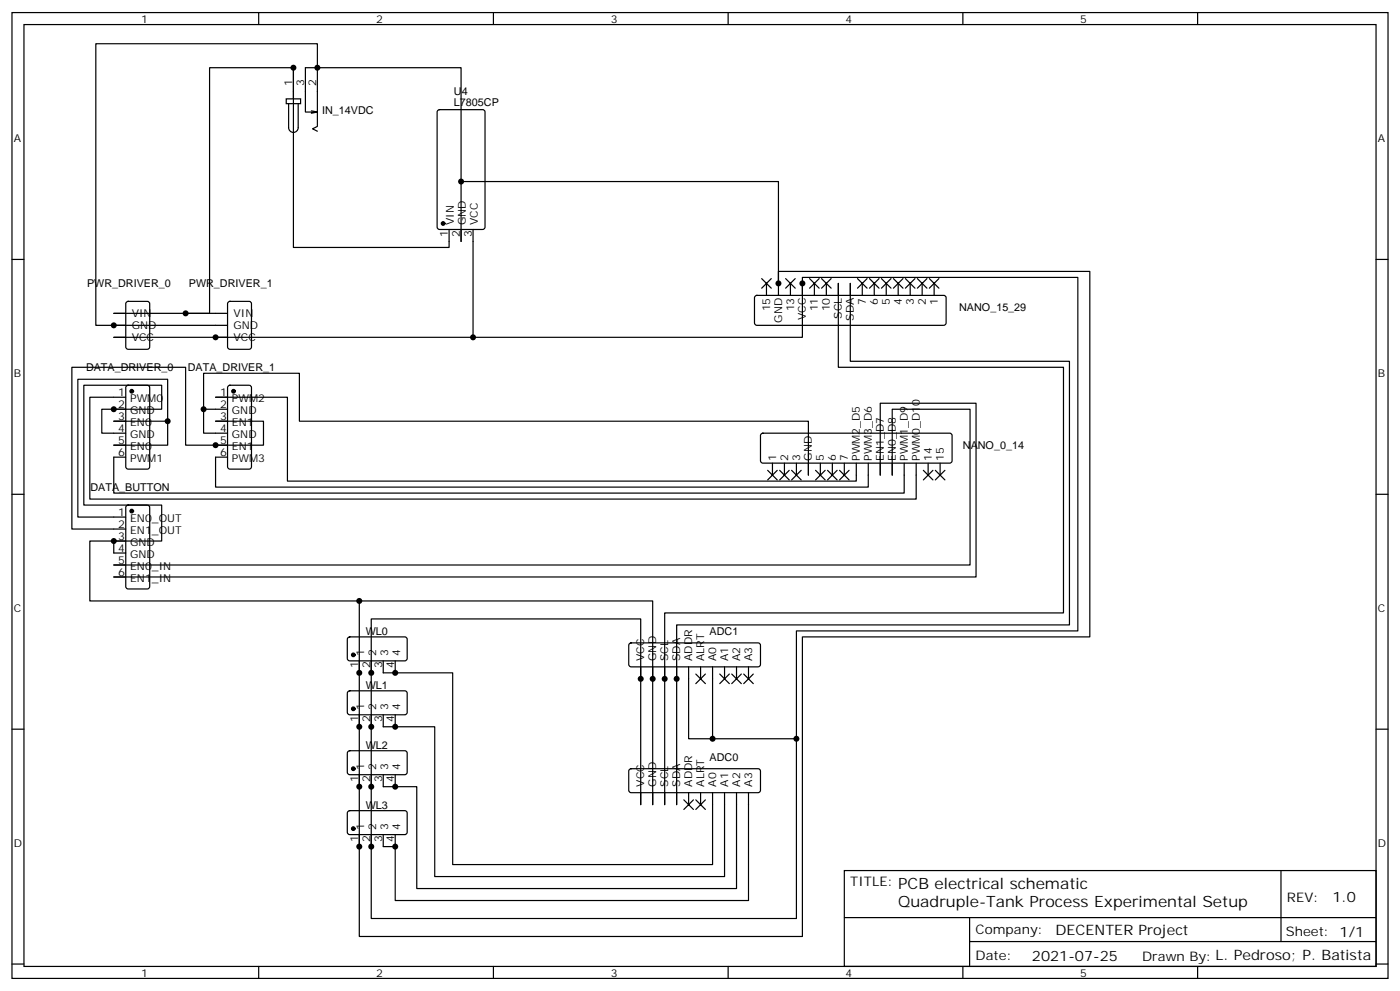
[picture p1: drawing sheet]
<svg xmlns="http://www.w3.org/2000/svg" width="412mm" height="292mm" viewBox="0 0 412 292" stroke-linecap="round" stroke-linejoin="round" font-family="sans-serif">
<g fill="none" stroke="#000" stroke-width=".35">
<path d="M3.5 3.7h405.4v284.3h-405.4zM7.1 7.2h398.2v277.3h-398.2zM76.2 3.7v3.5M86.4 19.9v9.2M145.3 3.7v3.5M214.5 3.7v3.5M283.6 3.7v3.5M352.8 3.7v3.5M84.3 29.1h4.2v1.4h-4.2zM85 30.5v7.1a1.41 1.41 0 0 0 1.4 1.4 1.41 1.41 0 0 0 1.4-1.4v-7.1M91.7 33.3l1.8-.3h-3.5v-13.1h3.5v17.3l-1.4 .7 1.4 .7M91.7 32.6l1.8 .4"/>
<path d="M129 32.5l.5-.2h12.7l.6 .4 .1 34.2-.5 .6-12.9 .1-.7-.5v-34.1zM135.8 53.4h93.5v30v-3.5h91.7v107.6h-84.6v88.2h-130.6v-26.5M3.5 76.4h3.6M132.3 67.6v5.2h-45.9v-52.9h-24.7v72.4h-7M135.8 67.6v3.5v-51.2h-42.3v-7h-65.3v82.9h38.8M139.3 67.6v31.7h-105.8h3.5M405.3 76.4h3.6M33.5 92.3h33.5M33.5 95.8h3.5M37.3 88.9l.4-.2h5.7l.6 .5 .1 12.9-.5 .7h-5.9l-.6-.4-.1-13zM63.5 99.3h3.5M67.3 88.9l.4-.2h5.7l.6 .5 .1 12.9-.5 .7h-5.9l-.6-.4-.1-13z"/>
<path d="M139.3 99.3h97.1v-17.6h81.1v104h-82.9v84.7h-125.2v-88.2h79.3v54.7v-3.5M222.5 87.2l.5-.2h55l.5 .2 .2 .5v7.4l-.2 .5-.5 .2h-55l-.5-.3-.3-.4v-7.4zM224.4 82l2.8 2.8M225.8 83.4v3.6M227.2 82l-2.8 2.8M229.3 83.4v3.6M231.4 82l2.8 2.8M232.8 83.4v3.6M234.2 82l-2.8 2.8M236.4 83.4v3.6M238.5 82l2.8 2.8M239.9 83.4v3.6"/>
<path d="M241.3 82l-2.8 2.8M242 82l2.8 2.8M243.4 83.4v3.6M244.8 82l-2.8 2.8M246.9 87v-3.6v24.7h66.4v72.3h-117.5v56.5v-3.5M250.5 87v-3.6v23h64.5v77.6h-115.7v52.9v-3.5M252.6 82l2.8 2.8M254 83.4v3.6M255.4 82l-2.8 2.8M256.1 82l2.8 2.8M257.5 83.4v3.6M258.9 82l-2.8 2.8"/>
<path d="M259.6 82l2.9 2.8M261.1 83.4v3.6M262.5 82l-2.9 2.8M263.2 82l2.8 2.8M264.6 83.4v3.6M266 82l-2.8 2.8M266.7 82l2.8 2.8M268.1 83.4v3.6M269.5 82l-2.8 2.8M270.2 82l2.8 2.8M271.6 83.4v3.6M273 82l-2.8 2.8"/>
<path d="M273.8 82l2.8 2.8M275.2 83.4v3.6M276.6 82l-2.8 2.8M37 116.9h-10.5v30h243.4v-10.6M37.3 113.6l.4-.2h5.7l.6 .4 .1 23.6-.5 .7h-5.9l-.6-.4-.1-23.6zM67 116.9h-3.5h21.2v24.7h167.5v-5.3M67.3 113.6l.4-.2h5.7l.6 .4 .1 23.6-.5 .7h-5.9l-.6-.4-.1-23.6zM33.5 120.5h14.1v-7.1h-22.9v35.3h22.9v10.6h-14.1v3.5h3.5M33.5 120.5h-3.5v7h7M33.5 120.5h3.5M37 134.6h-3.5v10.6h232.8v-8.9M37 124h-3.5h15.9v-12.3h-26.5v40.5h14.1"/>
<path d="M49.4 124v7.1h-15.9h3.5M60 120.5v-10.6h28.2v14.1h149.9v15.9v-3.6M63.5 131.1h3.5M67 124h-3.5h14.1v7.1h-22.9v-23h-33.5v47.7h15.8M67 134.6h-3.5v8.8h192.3v-7.1M67 120.5h-7v7h7M224.2 127.7l.5-.2h55.1l.5 .2 .2 .5v7.4l-.3 .5-.4 .2h-55.1l-.5-.2-.2-.5v-7.4zM226.1 138.5l2.9 2.8M227.5 136.3v3.6M229 138.5l-2.9 2.8M229.7 138.5l2.8 2.8M231.1 136.3v3.6"/>
<path d="M232.5 138.5l-2.8 2.8M233.2 138.5l2.8 2.8M234.6 136.3v3.6M236 138.5l-2.8 2.8M240.2 138.5l2.9 2.8M241.7 136.3v3.6M243.1 138.5l-2.9 2.8M243.8 138.5l2.8 2.8M245.2 136.3v3.6M246.6 138.5l-2.8 2.8M247.3 138.5l2.8 2.8M248.7 136.3v3.6"/>
<path d="M250.1 138.5l-2.8 2.8M259.3 136.3v3.6v-21.2h28.2v51.2h-254h3.5M262.8 136.3v3.6v-19.4h23v45.8h-252.3h3.5M272 138.5l2.8 2.8M273.4 136.3v3.6M274.8 138.5l-2.8 2.8M275.5 138.5l2.8 2.8M276.9 136.3v3.6M278.3 138.5l-2.8 2.8M3.5 145.5h3.6M37 159.3h-10.5v17.6h79.3M37.3 148.9l.4-.2h5.7l.6 .4 .1 23.6-.5 .6-5.9 .1-.6-.5-.1-23.5z"/>
<path d="M405.3 145.5h3.6M102.5 187.7l.5-.2 16.5 .1 .4 .6v5.9l-.7 .5-16.5-.1-.4-.6v-5.7zM105.8 194.6v3.5M109.4 194.6v3.5M112.9 194.6v3.5h20.4v56.4h76.6v-21.1M116.4 194.6v3.5M185.4 189.5l.5-.2h37.4l.5 .2 .2 .5v5.6l-.2 .5-.5 .2h-37.4l-.5-.2-.2-.5v-5.6zM188.7 196.3v3.5M192.3 196.3v3.5M195.8 196.3v3.5M199.3 196.3v3.5M202.8 196.3v21.2h7.1v-21.2"/>
<path d="M205 198.4l2.8 2.9M206.4 196.3v3.5M207.8 198.4l-2.8 2.9M212 198.4l2.8 2.9M213.4 196.3v3.5M214.8 198.4l-2.8 2.9M215.5 198.4l2.9 2.9M217 196.3v3.5M218.4 198.4l-2.9 2.9M219.1 198.4l2.8 2.9M220.5 196.3v3.5M221.9 198.4l-2.8 2.9"/>
<path d="M3.5 214.7h3.6M102.5 203.6l.5-.2h16.5l.4 .7v5.9l-.7 .4h-16.5l-.4-.7v-5.6zM105.8 210.4v3.6M109.4 210.4v3.6M112.9 210.4v3.6h15.2v44.1h85.3v-24.7M116.4 210.4v3.6M209.9 217.5h24.7M405.3 214.7h3.6M102.5 221.2l.5-.2 16.5 .1 .4 .6v5.9l-.7 .5-16.5-.1-.4-.6v-5.7zM102.5 238.9l.5-.2h16.5l.4 .7v5.9l-.7 .4-16.5-.1-.4-.6v-5.6zM105.8 228.1v3.5M109.4 228.1v3.5"/>
<path d="M112.9 228.1v3.5h9.9v30h94.2v-28.2M116.4 228.1v3.5M185.4 226.5l.5-.2h37.4l.5 .2 .2 .5v5.7l-.2 .5-.5 .2h-37.4l-.5-.3-.2-.4v-5.7zM192.3 233.4v3.5v-60h-86.5v72.3M201.4 235.5l2.9 2.8M202.8 233.4v3.5M204.3 235.5l-2.9 2.8M205 235.5l2.8 2.8M206.4 233.4v3.5M207.8 235.5l-2.8 2.8M220.5 233.4v31.7h-104.1v-15.9h-3.5v-3.5M105.8 245.7v3.5"/>
<path d="M109.4 245.7v3.5M116.4 245.7v3.5M248.7 256.3h156.6v28.2h-156.6zM377.3 256.3v20.9M248.7 270.1h156.5M285.6 277.2h119.6M285.6 270.1v14.2M3.5 283.8h3.6M76.2 284.5v3.5M145.3 284.5v3.5M214.5 284.5v3.5M283.6 284.5v3.5"/>
<path d="M352.8 284.5v3.5M405.3 283.8h3.6"/>
</g>
<g fill="#000" stroke="#000" stroke-width=".35">
<circle cx="130.5" cy="65.8" r=".53"/>
<circle cx="38.8" cy="115.2" r=".53"/>
<circle cx="68.8" cy="115.2" r=".53"/>
<circle cx="38.8" cy="150.5" r=".53"/>
<circle cx="104.1" cy="192.8" r=".53"/>
<circle cx="104.1" cy="208.7" r=".53"/>
<circle cx="104.1" cy="226.3" r=".53"/>
<circle cx="104.1" cy="243.9" r=".53"/>
</g>
<g fill="#000">
<circle cx="86.4" cy="19.9" r=".88"/>
<circle cx="93.5" cy="19.9" r=".88"/>
<circle cx="135.8" cy="53.4" r=".88"/>
<circle cx="33.5" cy="95.8" r=".88"/>
<circle cx="54.7" cy="92.3" r=".88"/>
<circle cx="63.5" cy="99.3" r=".88"/>
<circle cx="139.3" cy="99.3" r=".88"/>
<circle cx="229.3" cy="83.4" r=".88"/>
<circle cx="236.4" cy="83.4" r=".88"/>
<circle cx="33.5" cy="120.5" r=".88"/>
<circle cx="49.4" cy="124" r=".88"/>
<circle cx="60" cy="120.5" r=".88"/>
<circle cx="63.5" cy="131.1" r=".88"/>
<circle cx="33.5" cy="159.3" r=".88"/>
<circle cx="105.8" cy="176.9" r=".88"/>
<circle cx="105.8" cy="198.1" r=".88"/>
<circle cx="109.4" cy="198.1" r=".88"/>
<circle cx="116.4" cy="198.1" r=".88"/>
<circle cx="188.7" cy="199.8" r=".88"/>
<circle cx="192.3" cy="199.8" r=".88"/>
<circle cx="195.8" cy="199.8" r=".88"/>
<circle cx="199.3" cy="199.8" r=".88"/>
<circle cx="105.8" cy="214" r=".88"/>
<circle cx="109.4" cy="214" r=".88"/>
<circle cx="116.4" cy="214" r=".88"/>
<circle cx="209.9" cy="217.5" r=".88"/>
<circle cx="234.6" cy="217.5" r=".88"/>
<circle cx="105.8" cy="231.6" r=".88"/>
<circle cx="109.4" cy="231.6" r=".88"/>
<circle cx="116.4" cy="231.6" r=".88"/>
<circle cx="105.8" cy="249.2" r=".88"/>
<circle cx="109.4" cy="249.2" r=".88"/>
<circle cx="116.4" cy="249.2" r=".88"/>
</g>
<g font-size="4.6">
<text x="264.6" y="261.6">PCB electrical schematic</text>
<text x="264.6" y="266.9">Quadruple-Tank Process Experimental Setup</text>
</g>
<g font-size="4.2">
<text x="392.5" y="265.6">1.0</text>
<text x="310.9" y="275.1">DECENTER Project</text>
<text x="304" y="282.9">2021-07-25</text>
</g>
<g font-size="3.9">
<text x="250.5" y="260.9">TITLE:</text>
<text x="379.1" y="265.6">REV:</text>
<text x="287.4" y="275.1">Company:</text>
<text x="378.7" y="275.7">Sheet: 1/1</text>
<text x="287.4" y="282.8">Date:</text>
<text x="336.4" y="282.8">Drawn By: L. Pedroso; P. Batista</text>
</g>
<g font-size="3.2">
<text x="41.6" y="6.7">1</text>
<text x="110.8" y="6.7">2</text>
<text x="179.9" y="6.7">3</text>
<text x="249.1" y="6.7">4</text>
<text x="318.2" y="6.7">5</text>
<text x="86.1" y="25.2" transform="rotate(-90 86.1 25.2)">1</text>
<text x="89.6" y="25.2" transform="rotate(-90 89.6 25.2)">3</text>
<text x="93.1" y="25.2" transform="rotate(-90 93.1 25.2)">2</text>
<text x="133.7" y="28">U4</text>
<text x="94.9" y="33.5">IN_14VDC</text>
<text x="133.7" y="31.2">L7805CP</text>
<text x="4.1" y="41.8">A</text>
<text x="405.9" y="41.8">A</text>
<text x="131.9" y="69.8" transform="rotate(-90 131.9 69.8)">1</text>
<text x="133.7" y="66.3" transform="rotate(-90 133.7 66.3)">VIN</text>
<text x="135.5" y="69.8" transform="rotate(-90 135.5 69.8)">2</text>
<text x="137.2" y="66.3" transform="rotate(-90 137.2 66.3)">GND</text>
<text x="139" y="69.8" transform="rotate(-90 139 69.8)">3</text>
<text x="140.8" y="66.3" transform="rotate(-90 140.8 66.3)">VCC</text>
<text x="25.6" y="84.5">PWR_DRIVER_0</text>
<text x="55.6" y="84.5">PWR_DRIVER_1</text>
<text x="255.1" y="89.7" transform="rotate(-90 255.1 89.7)">7</text>
<text x="258.6" y="89.7" transform="rotate(-90 258.6 89.7)">6</text>
<text x="262.1" y="89.7" transform="rotate(-90 262.1 89.7)">5</text>
<text x="265.6" y="89.7" transform="rotate(-90 265.6 89.7)">4</text>
<text x="269.2" y="89.7" transform="rotate(-90 269.2 89.7)">3</text>
<text x="272.7" y="89.7" transform="rotate(-90 272.7 89.7)">2</text>
<text x="276.2" y="89.7" transform="rotate(-90 276.2 89.7)">1</text>
<text x="38.8" y="93.3">VIN</text>
<text x="68.8" y="93.3">VIN</text>
<text x="226.8" y="91.7" transform="rotate(-90 226.8 91.7)">15</text>
<text x="230.4" y="94.9" transform="rotate(-90 230.4 94.9)">GND</text>
<text x="233.9" y="91.7" transform="rotate(-90 233.9 91.7)">13</text>
<text x="237.4" y="94.3" transform="rotate(-90 237.4 94.3)">VCC</text>
<text x="240.9" y="91.7" transform="rotate(-90 240.9 91.7)">11</text>
<text x="244.5" y="91.7" transform="rotate(-90 244.5 91.7)">10</text>
<text x="248" y="93.8" transform="rotate(-90 248 93.8)">SCL</text>
<text x="251.5" y="94.4" transform="rotate(-90 251.5 94.4)">SDA</text>
<text x="282.6" y="91.7">NANO_15_29</text>
<text x="38.8" y="96.8">GND</text>
<text x="38.8" y="100.4">VCC</text>
<text x="68.8" y="96.8">GND</text>
<text x="68.8" y="100.4">VCC</text>
<text x="4.1" y="110.9">B</text>
<text x="25.3" y="109.2">DATA_DRIVER_0</text>
<text x="55.3" y="109.2">DATA_DRIVER_1</text>
<text x="405.9" y="110.9">B</text>
<text x="34.8" y="116.6">1</text>
<text x="38.3" y="118.4">PWM0</text>
<text x="64.8" y="116.6">1</text>
<text x="68.3" y="118.4">PWM2</text>
<text x="34.8" y="120.1">2</text>
<text x="34.8" y="123.6">3</text>
<text x="38.3" y="121.9">GND</text>
<text x="38.3" y="125.4">EN0</text>
<text x="64.8" y="120.1">2</text>
<text x="64.8" y="123.6">3</text>
<text x="68.3" y="121.9">GND</text>
<text x="68.3" y="125.4">EN1</text>
<text x="34.8" y="127.2">4</text>
<text x="34.8" y="130.7">5</text>
<text x="38.3" y="128.9">GND</text>
<text x="64.8" y="127.2">4</text>
<text x="64.8" y="130.7">5</text>
<text x="68.3" y="128.9">GND</text>
<text x="34.8" y="134.2">6</text>
<text x="38.3" y="132.5">EN0</text>
<text x="38.3" y="136">PWM1</text>
<text x="64.8" y="134.2">6</text>
<text x="68.3" y="132.5">EN1</text>
<text x="68.3" y="136">PWM3</text>
<text x="228.6" y="135.6" transform="rotate(-90 228.6 135.6)">1</text>
<text x="232.1" y="135.6" transform="rotate(-90 232.1 135.6)">2</text>
<text x="235.7" y="135.6" transform="rotate(-90 235.7 135.6)">3</text>
<text x="239.2" y="135.6" transform="rotate(-90 239.2 135.6)">GND</text>
<text x="242.7" y="135.6" transform="rotate(-90 242.7 135.6)">5</text>
<text x="246.2" y="135.6" transform="rotate(-90 246.2 135.6)">6</text>
<text x="249.8" y="135.6" transform="rotate(-90 249.8 135.6)">7</text>
<text x="253.3" y="135.6" transform="rotate(-90 253.3 135.6)">PWM2_D5</text>
<text x="256.8" y="135.6" transform="rotate(-90 256.8 135.6)">PWM3_D6</text>
<text x="260.3" y="135.6" transform="rotate(-90 260.3 135.6)">EN1_D7</text>
<text x="263.9" y="135.6" transform="rotate(-90 263.9 135.6)">EN0_D8</text>
<text x="267.4" y="135.6" transform="rotate(-90 267.4 135.6)">PWM1_D9</text>
<text x="270.9" y="135.6" transform="rotate(-90 270.9 135.6)">PWM0_D10</text>
<text x="274.5" y="135.6" transform="rotate(-90 274.5 135.6)">14</text>
<text x="278" y="135.6" transform="rotate(-90 278 135.6)">15</text>
<text x="283.6" y="132.2">NANO_0_14</text>
<text x="26.7" y="144.5">DATA_BUTTON</text>
<text x="34.8" y="151.9">1</text>
<text x="34.8" y="155.4">2</text>
<text x="38.3" y="153.6">EN0_OUT</text>
<text x="34.8" y="158.9">3</text>
<text x="38.3" y="157.2">EN1_OUT</text>
<text x="38.3" y="160.7">GND</text>
<text x="34.8" y="162.5">4</text>
<text x="34.8" y="166">5</text>
<text x="38.3" y="164.2">GND</text>
<text x="38.3" y="167.7">EN0_IN</text>
<text x="34.8" y="169.5">6</text>
<text x="38.3" y="171.3">EN1_IN</text>
<text x="4.1" y="180.1">C</text>
<text x="405.9" y="180.1">C</text>
<text x="107.7" y="186.9">WL0</text>
<text x="209" y="186.9">ADC1</text>
<text x="105.5" y="196.8" transform="rotate(-90 105.5 196.8)">1</text>
<text x="107.2" y="193.3" transform="rotate(-90 107.2 193.3)">1</text>
<text x="109" y="196.8" transform="rotate(-90 109 196.8)">2</text>
<text x="110.8" y="193.3" transform="rotate(-90 110.8 193.3)">2</text>
<text x="112.5" y="196.8" transform="rotate(-90 112.5 196.8)">3</text>
<text x="114.3" y="193.3" transform="rotate(-90 114.3 193.3)">3</text>
<text x="116.1" y="196.8" transform="rotate(-90 116.1 196.8)">4</text>
<text x="117.8" y="193.3" transform="rotate(-90 117.8 193.3)">4</text>
<text x="189.8" y="194.6" transform="rotate(-90 189.8 194.6)">VCC</text>
<text x="193.3" y="194.6" transform="rotate(-90 193.3 194.6)">GND</text>
<text x="196.8" y="194.6" transform="rotate(-90 196.8 194.6)">SCL</text>
<text x="200.4" y="194.6" transform="rotate(-90 200.4 194.6)">SDA</text>
<text x="203.9" y="194.6" transform="rotate(-90 203.9 194.6)">ADDR</text>
<text x="207.4" y="194.6" transform="rotate(-90 207.4 194.6)">ALRT</text>
<text x="211" y="194.6" transform="rotate(-90 211 194.6)">A0</text>
<text x="214.5" y="194.6" transform="rotate(-90 214.5 194.6)">A1</text>
<text x="218" y="194.6" transform="rotate(-90 218 194.6)">A2</text>
<text x="221.5" y="194.6" transform="rotate(-90 221.5 194.6)">A3</text>
<text x="107.7" y="202.8">WL1</text>
<text x="107.2" y="209.1" transform="rotate(-90 107.2 209.1)">1</text>
<text x="110.8" y="209.1" transform="rotate(-90 110.8 209.1)">2</text>
<text x="114.3" y="209.1" transform="rotate(-90 114.3 209.1)">3</text>
<text x="117.8" y="209.1" transform="rotate(-90 117.8 209.1)">4</text>
<text x="105.5" y="212.6" transform="rotate(-90 105.5 212.6)">1</text>
<text x="109" y="212.6" transform="rotate(-90 109 212.6)">2</text>
<text x="112.5" y="212.6" transform="rotate(-90 112.5 212.6)">3</text>
<text x="116.1" y="212.6" transform="rotate(-90 116.1 212.6)">4</text>
<text x="107.7" y="220.4">WL2</text>
<text x="107.2" y="226.8" transform="rotate(-90 107.2 226.8)">1</text>
<text x="110.8" y="226.8" transform="rotate(-90 110.8 226.8)">2</text>
<text x="114.3" y="226.8" transform="rotate(-90 114.3 226.8)">3</text>
<text x="117.8" y="226.8" transform="rotate(-90 117.8 226.8)">4</text>
<text x="209" y="224">ADC0</text>
<text x="105.5" y="230.3" transform="rotate(-90 105.5 230.3)">1</text>
<text x="109" y="230.3" transform="rotate(-90 109 230.3)">2</text>
<text x="112.5" y="230.3" transform="rotate(-90 112.5 230.3)">3</text>
<text x="116.1" y="230.3" transform="rotate(-90 116.1 230.3)">4</text>
<text x="189.8" y="231.6" transform="rotate(-90 189.8 231.6)">VCC</text>
<text x="193.3" y="231.6" transform="rotate(-90 193.3 231.6)">GND</text>
<text x="196.8" y="231.6" transform="rotate(-90 196.8 231.6)">SCL</text>
<text x="200.4" y="231.6" transform="rotate(-90 200.4 231.6)">SDA</text>
<text x="203.9" y="231.6" transform="rotate(-90 203.9 231.6)">ADDR</text>
<text x="207.4" y="231.6" transform="rotate(-90 207.4 231.6)">ALRT</text>
<text x="211" y="231.6" transform="rotate(-90 211 231.6)">A0</text>
<text x="214.5" y="231.6" transform="rotate(-90 214.5 231.6)">A1</text>
<text x="218" y="231.6" transform="rotate(-90 218 231.6)">A2</text>
<text x="221.5" y="231.6" transform="rotate(-90 221.5 231.6)">A3</text>
<text x="107.7" y="238.1">WL3</text>
<text x="107.2" y="244.4" transform="rotate(-90 107.2 244.4)">1</text>
<text x="110.8" y="244.4" transform="rotate(-90 110.8 244.4)">2</text>
<text x="114.3" y="244.4" transform="rotate(-90 114.3 244.4)">3</text>
<text x="117.8" y="244.4" transform="rotate(-90 117.8 244.4)">4</text>
<text x="4.1" y="249.2">D</text>
<text x="105.5" y="247.9" transform="rotate(-90 105.5 247.9)">1</text>
<text x="109" y="247.9" transform="rotate(-90 109 247.9)">2</text>
<text x="112.5" y="247.9" transform="rotate(-90 112.5 247.9)">3</text>
<text x="116.1" y="247.9" transform="rotate(-90 116.1 247.9)">4</text>
<text x="405.9" y="249.2">D</text>
<text x="41.6" y="287.5">1</text>
<text x="110.8" y="287.5">2</text>
<text x="179.9" y="287.5">3</text>
<text x="249.1" y="287.5">4</text>
<text x="318.2" y="287.5">5</text>
</g>
</svg>
